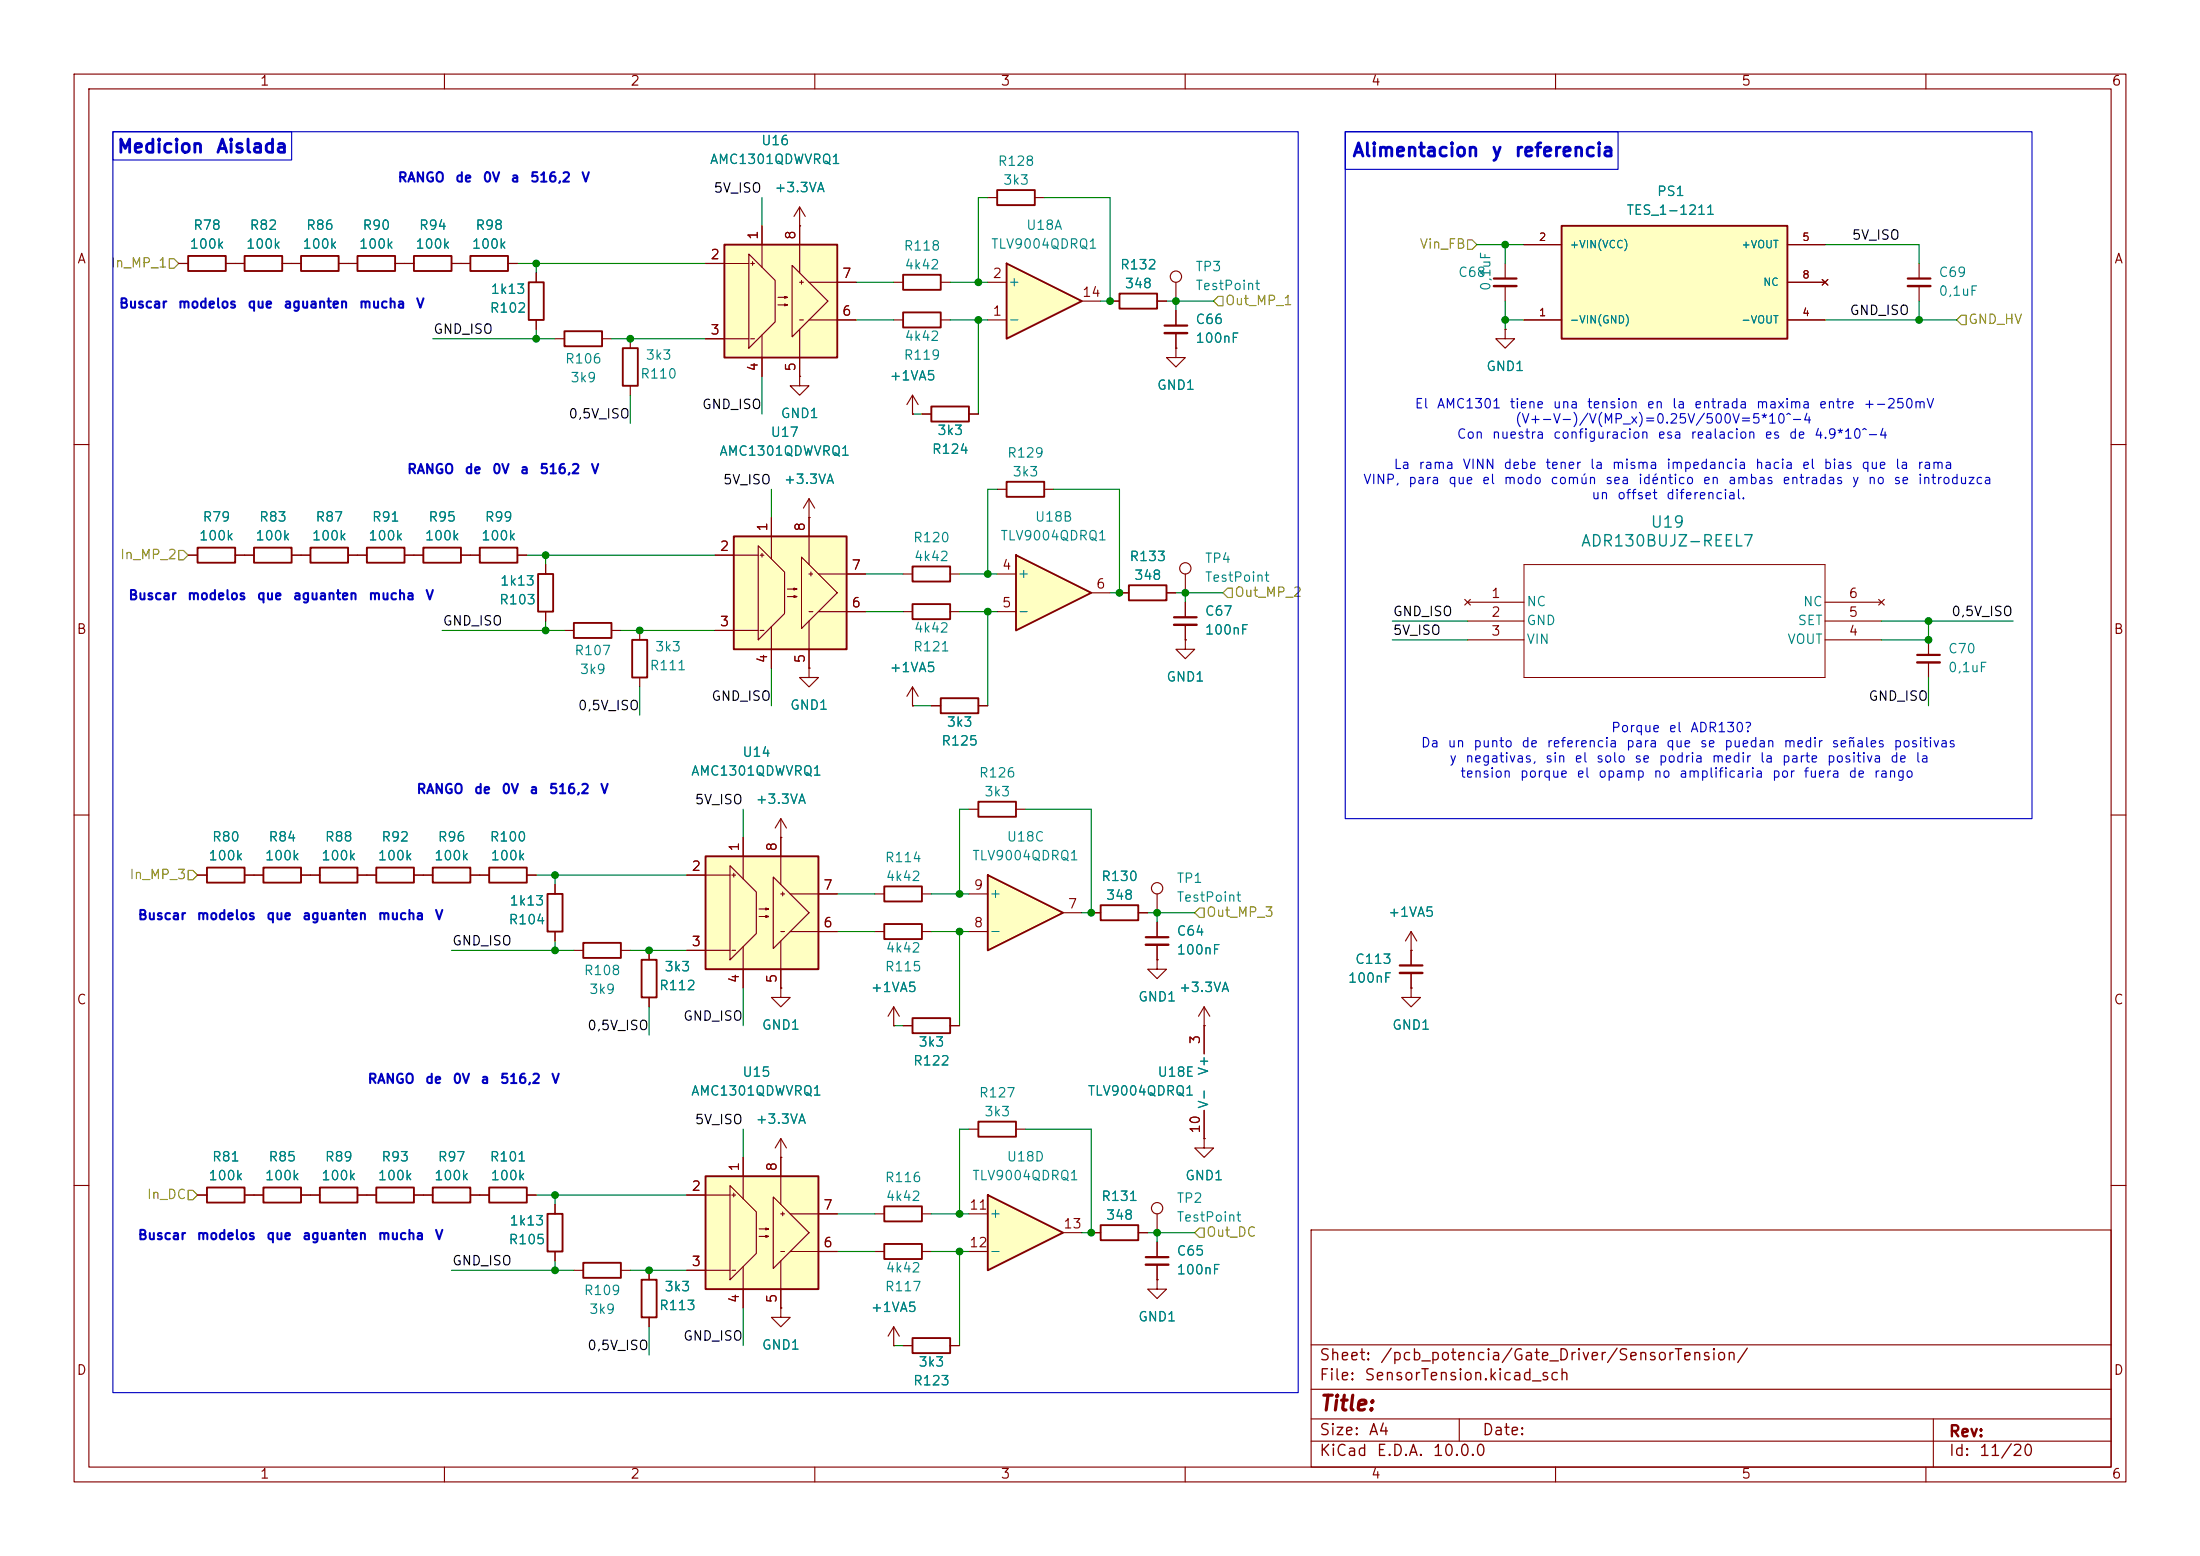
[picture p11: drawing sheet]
<svg xmlns="http://www.w3.org/2000/svg" width="297mm" height="210mm" viewBox="0 0 297 210" stroke-linecap="round" stroke-linejoin="round" font-family="sans-serif">
<g fill="none" stroke="#840000" stroke-width=".15">
<path d="M10 10h277v190h-277zM12 12h273v186h-273zM60 10v2M110 10v2M160 10v2M210 10v2M260 10v2M10 60h2M109.2 69.9h.1M109.2 67.3l-.7 1.3M109.2 67.3l.8 1.3M109.2 67.3v2.6"/>
<path d="M285 60h2M109.2 90.2v1.2h1.3l-1.3 1.3-1.3-1.3h1.3M109.2 90.2h.1M10 110h2M34.3 118.1h1.3M40.6 118.1h1.3M285 110h2M77.5 128.3h1.2M83.8 128.3h1.3M87.6 128.3v1.2M87.6 134.6v1.3M10 160h2"/>
<path d="M105.4 176.5v1.3h1.3l-1.3 1.3-1.3-1.3h1.3M105.4 176.5h.1M156.2 172.7v1.3h1.3l-1.3 1.3-1.3-1.3h1.3M156.2 172.7h.1M156.2 167.6v2.1M156.2 170.7v2M177 166h108v32h-108zM285 160h2M60 198v2M110 198v2M160 198v2M177 194.5h108"/>
<path d="M177 191.5h108M177 187.5h108M177 181.5h108M197 191.5v3M210 198v2M260 198v2M261 191.5v6.5"/>
</g>
<path d="M35.6 117.1h5v2h-5zM78.7 127.3h5.1v2h-5.1zM86.6 129.5h2v5.1h-2z" fill="none" stroke="#840000" stroke-width=".25"/>
<path d="M154.7 169.7h3" fill="none" stroke="#840000" stroke-width=".3"/>
<path d="M154.7 170.7h3" fill="none" stroke="#840000" stroke-width=".33"/>
<path d="M133.3 161.3l10.2 5.1-10.2 5.1z" fill="#ffffc2"/>
<g fill="none" stroke="#840000" stroke-width=".25">
<path d="M48.3 34.5h5v2.1h-5zM85.3 86.4h2.1v5h-2.1zM27.9 117.1h5.1v2h-5.1zM43.2 117.1h5.1v2h-5.1zM50.8 117.1h5.1v2h-5.1zM132.1 108.2h5.1v2h-5.1zM119.4 124.7h5.1v2h-5.1zM123.2 137.4h5.1v2h-5.1zM132.1 151.4h5.1v2h-5.1zM27.9 160.3h5.1v2h-5.1zM35.6 160.3h5v2h-5zM43.2 160.3h5.1v2h-5.1z"/>
<path d="M50.8 160.3h5.1v2h-5.1zM58.4 160.3h5.1v2h-5.1zM66 160.3h5.1v2h-5.1zM73.9 163.8h2v5.1h-2zM119.4 162.8h5.1v2h-5.1zM133.3 161.3l10.2 5.1-10.2 5.1z"/>
</g>
<g fill="none" stroke="#840000" stroke-width=".15">
<path d="M47 35.6h1.3M53.3 35.6h1.3M86.4 85.1v1.3M86.4 91.4v1.3M26.7 118.1h1.2M33 118.1h1.3M41.9 118.1h1.3M48.3 118.1h2.5M55.9 118.1h1.2M130.8 109.2h1.3M137.2 109.2h1.2M118.1 125.7h1.3"/>
<path d="M120.6 138.4h.1M120.6 135.9v2.5M120.6 135.9l.8 1.3M120.6 135.9l-.7 1.3M121.9 138.4h1.3M124.5 125.7h1.2M128.3 138.4h1.2M156.2 129.5v1.3h1.3l-1.3 1.3-1.3-1.3h1.3M156.2 129.5h.1M156.2 124.5v2M156.2 127.5v2M162.6 138.4h.1"/>
<path d="M162.6 135.9l-.8 1.3M162.6 135.9l.7 1.3M162.6 135.9v2.5M190.5 128.3h.1M190.5 133.4v1.2h-1.3l1.3 1.3 1.3-1.3h-1.3M190.5 133.4h.1M190.5 125.7l.8 1.3M190.5 125.7l-.8 1.3M190.5 125.7v4.6M190.5 131.3v2.1M130.8 152.4h1.3M137.2 152.4h1.2"/>
<path d="M26.7 161.3h1.2M33 161.3h2.6M40.6 161.3h2.6M48.3 161.3h2.5M55.9 161.3h2.5M63.5 161.3h2.5M71.1 161.3h1.3M74.9 162.6v1.2M74.9 168.9v1.3M118.1 163.8h1.3M120.6 179.1l.8 1.2M120.6 179.1l-.7 1.2"/>
<path d="M120.6 179.1v2.5M124.5 163.8h1.2M130.8 163.8h2.5M130.8 168.9h2.5M143.5 166.4h2.5M120.6 181.6h.1"/>
</g>
<path d="M154.7 126.5h3M189 130.3h3" fill="none" stroke="#840000" stroke-width=".3"/>
<path d="M154.7 127.5h3M189 131.3h3" fill="none" stroke="#840000" stroke-width=".33"/>
<path d="M133.3 118.1l10.2 5.1-10.2 5.1z" fill="#ffffc2"/>
<g fill="none" stroke="#840000" stroke-width=".25">
<path d="M55.9 34.5h5.1v2.1h-5.1zM63.5 34.5h5.1v2.1h-5.1zM71.4 38.1h2v5.1h-2zM121.9 37.1h5.1v2h-5.1zM76.2 44.7h5.1v2h-5.1zM84.1 47h2v5.1h-2zM121.9 42.2h5.1v2h-5.1zM125.7 54.9h5.1v2h-5.1zM26.7 73.9h5v2h-5zM34.3 73.9h5.1v2h-5.1zM41.9 73.9h5.1v2h-5.1zM49.5 73.9h5.1v2h-5.1z"/>
<path d="M57.1 73.9h5.1v2h-5.1zM64.8 73.9h5v2h-5zM72.6 77.5h2.1v5.1h-2.1zM123.2 76.5h5.1v2h-5.1zM77.5 84.1h5v2h-5zM123.2 81.5h5.1v2.1h-5.1zM127 94.2h5.1v2.1h-5.1zM58.4 117.1h5.1v2h-5.1zM66 117.1h5.1v2h-5.1zM119.4 119.6h5.1v2.1h-5.1zM133.3 118.1l10.2 5.1-10.2 5.1zM73.9 120.7h2v5h-2z"/>
<path d="M78.7 170.4h5.1v2.1h-5.1zM86.6 172.7h2v5.1h-2zM148.6 165.4h5.1v2h-5.1z"/>
</g>
<g fill="none" stroke="#840000" stroke-width=".15">
<path d="M54.6 35.6h1.3M61 35.6h2.5M68.6 35.6h1.2M72.4 36.8v1.3M120.6 38.1h1.3M127 38.1h1.3M72.4 43.2v1.3M74.9 45.7h1.3M81.3 45.7h1.2M85.1 45.7v1.3M85.1 52.1v1.2M120.6 43.2h1.3"/>
<path d="M124.5 55.9h1.2M127 43.2h1.3M130.8 55.9h1.3M25.4 74.9h1.3M31.7 74.9h2.6M39.4 74.9h2.5M47 74.9h2.5M54.6 74.9h2.5M62.2 74.9h2.6M69.8 74.9h1.3M73.7 76.2v1.3M121.9 77.5h1.3"/>
<path d="M128.3 77.5h1.2M73.7 82.6v1.2M76.2 85.1h1.3M82.5 85.1h1.3M121.9 82.6h1.3M123.2 95.3h.1M123.2 92.7l.8 1.3M123.2 92.7l-.8 1.3M123.2 92.7v2.6M125.7 95.3h1.3M128.3 82.6h1.2M132.1 95.3h1.2"/>
<path d="M57.1 118.1h1.3M63.5 118.1h2.5M71.1 118.1h1.3M74.9 119.4v1.3M74.9 125.7v1.3M105.4 133.4v1.2h1.3l-1.3 1.3-1.3-1.3h1.3M105.4 133.4h.1M118.1 120.7h1.3M124.5 120.7h1.2M130.8 125.7h2.5M130.8 120.7h2.5M143.5 123.2h2.5"/>
<path d="M105.4 156.2h.1M105.4 153.7l-.8 1.2M105.4 153.7l.8 1.2M105.4 153.7v2.5M162.6 153.7v1.2h1.2l-1.2 1.3-1.3-1.3h1.3M162.6 153.7h.1M77.5 171.5h1.2M83.8 171.5h1.3M87.6 171.5v1.2M87.6 177.8v1.3M147.3 166.4h1.3M153.7 166.4h1.2"/>
<path d="M156.2 163.8v2.6"/>
<circle cx="156.2" cy="163.1" r=".76"/>
</g>
<path d="M95.2 158.8h15.3v15.2h-15.3z" fill="#ffffc2"/>
<path d="M148.6 122.2h5.1v2h-5.1zM95.2 158.8h15.3v15.2h-15.3zM119.4 167.9h5.1v2h-5.1z" fill="none" stroke="#840000" stroke-width=".25"/>
<g fill="none" stroke="#840000" stroke-width=".15">
<path d="M107.9 30.5h.1M107.9 27.9l-.7 1.3M107.9 27.9l.8 1.3M107.9 27.9v2.6M147.3 123.2h1.3M153.7 123.2h1.2M162.6 138.4v3.8M100.3 156.2v5.6M105.4 156.2v6.4M162.6 149.9v3.8M92.7 161.3h5.9M92.7 171.5h5.9"/>
<path d="M98.6 160l3.5 3.6v5.6l-3.5 3.5zM98.8 161.3h.5M98.8 171.5h.5M99.1 161v.5M100.3 170.9v5.6M102.5 165.9h1.3l-.4 .1v-.3l.4 .2M102.5 166.9h1.3l-.4 .1v-.2l.4 .1M104.4 161.5l4.8 4.9-4.8 4.8zM105.4 170.2v6.3M105.4 163.8h.5M105.4 168.9h.5M105.7 163.6v.5"/>
<path d="M106.7 163.8h6.3M106.7 168.9h6.3M118.1 168.9h1.3M124.5 168.9h1.2"/>
</g>
<path d="M97.8 33h15.2v15.3h-15.2z" fill="#ffffc2"/>
<path d="M97.8 33h15.2v15.3h-15.2z" fill="none" stroke="#840000" stroke-width=".25"/>
<g fill="none" stroke="#840000" stroke-width=".15">
<path d="M95.2 35.6h5.9M101.1 34.3l3.5 3.5v5.6l-3.5 3.6zM101.3 35.6h.6M101.6 35.3v.5M102.9 30.5v5.6M106.9 35.8l4.9 4.8-4.9 4.9zM107.9 30.5v6.3M107.9 38.1h.6M108.2 37.8v.6M109.2 38.1h6.4M95.2 45.7h5.9M101.3 45.7h.6"/>
<path d="M102.9 45.2v5.6M105 40.1h1.3l-.4 .2v-.3l.4 .1M105 41.1h1.3l-.4 .2v-.3l.4 .1M107.9 44.5v6.3M107.9 43.2h.6M109.2 43.2h6.4"/>
</g>
<path d="M99.1 72.4h15.2v15.2h-15.2z" fill="#ffffc2"/>
<path d="M25.4 34.5h5.1v2.1h-5.1zM33 34.5h5.1v2.1h-5.1zM40.6 34.5h5.1v2.1h-5.1zM99.1 72.4h15.2v15.2h-15.2zM123.2 180.6h5.1v2h-5.1z" fill="none" stroke="#840000" stroke-width=".25"/>
<g fill="none" stroke="#840000" stroke-width=".15">
<path d="M24.1 35.6h1.3M30.5 35.6h2.5M38.1 35.6h2.5M45.7 35.6h1.3M107.9 50.8v1.3h1.3l-1.3 1.2-1.2-1.2h1.2M107.9 50.8h.1M96.5 74.9h5.9M102.4 73.7l3.5 3.5v5.6l-3.5 3.6zM102.6 74.9h.5M102.9 74.7v.5M104.1 69.9v5.5M106.3 79.5h1.3l-.4 .1v-.2l.4 .1"/>
<path d="M108.2 75.2l4.8 4.8-4.8 4.8zM109.2 69.9v6.3M109.2 77.5h.5M109.5 77.2v.5M110.5 77.5h6.3M96.5 85.1h5.9M102.6 85.1h.5M104.1 84.6v5.6M106.3 80.5h1.3l-.4 .1v-.2l.4 .1M109.2 83.8v6.4M109.2 82.6h.5M110.5 82.6h6.3"/>
<path d="M121.9 181.6h1.3M128.3 181.6h1.2"/>
</g>
<path d="M95.2 115.6h15.3v15.2h-15.3z" fill="#ffffc2"/>
<path d="M95.2 115.6h15.3v15.2h-15.3z" fill="none" stroke="#840000" stroke-width=".25"/>
<g fill="none" stroke="#840000" stroke-width=".15">
<path d="M92.7 118.1h5.9M98.6 116.8l3.5 3.6v5.6l-3.5 3.5zM98.8 118.1h.5M99.1 117.9v.5M100.3 113v5.6M104.4 118.4l4.8 4.8-4.8 4.8zM105.4 113h.1M105.4 110.5v8.9M105.4 110.5l-.8 1.3M105.4 110.5l.8 1.3M92.7 128.3h5.9M98.8 128.3h.5"/>
<path d="M100.3 127.8v5.6M102.5 122.7h1.3l-.4 .1v-.2l.4 .1M102.5 123.7h1.3l-.4 .1v-.2l.4 .1M105.4 127v6.4M105.4 120.7h.5M105.4 125.7h.5M105.7 120.4v.5M106.7 120.7h6.3M106.7 125.7h6.3M156.2 120.7v2.5"/>
<circle cx="156.2" cy="119.9" r=".76"/>
</g>
<path d="M210.8 30.5h30.5v15.2h-30.5z" fill="#ffffc2"/>
<path d="M210.8 30.5h30.5v15.2h-30.5z" fill="none" stroke="#840000" stroke-width=".25"/>
<g fill="none" stroke="#840000" stroke-width=".15">
<path d="M203.2 35.6v2M203.2 38.6v2M205.7 33h5.1M241.3 33h5.1M241.3 38.1h5.1M246 37.7l.8 .8M246.8 37.7l-.8 .8M259.1 35.6v2M259.1 38.6v2M203.2 44.5v1.2h1.3l-1.3 1.3-1.3-1.3h1.3M203.2 44.5h.1M205.7 43.2h5.1"/>
<path d="M241.3 43.2h5.1M197.7 80.9l.8 .8M198.1 81.3h7.6M198.1 83.8h7.6M198.1 86.4h7.6M198.5 80.9l-.8 .8M246.4 81.3h7.6M246.4 83.8h7.6M246.4 86.4h7.6M253.6 80.9l.8 .8M254.4 80.9l-.8 .8M260.3 86.4v2"/>
<path d="M260.3 89.4v2"/>
</g>
<path d="M201.7 37.6h3M257.6 37.6h3M258.8 88.4h3.1" fill="none" stroke="#840000" stroke-width=".3"/>
<path d="M201.7 38.6h3M257.6 38.6h3M258.8 89.4h3.1" fill="none" stroke="#840000" stroke-width=".33"/>
<path d="M205.7 76.2h40.7v15.2h-40.7z" fill="none" stroke="#840000" stroke-width=".14"/>
<path d="M135.9 35.6l10.1 5-10.1 5.1z" fill="#ffffc2"/>
<path d="M134.6 25.7h5.1v2h-5.1zM135.9 35.6l10.1 5-10.1 5.1z" fill="none" stroke="#840000" stroke-width=".25"/>
<g fill="none" stroke="#840000" stroke-width=".15">
<path d="M133.3 38.1h2.6M133.3 26.7h1.3M139.7 26.7h1.3M133.3 43.2h2.6M146 40.6h2.6M160 77.5v2.5M160 86.4v1.2h1.3l-1.3 1.3-1.3-1.3h1.3M160 86.4h.1M160 81.3v2M160 84.3v2.1"/>
<circle cx="160" cy="76.7" r=".76"/>
</g>
<path d="M158.5 83.3h3" fill="none" stroke="#840000" stroke-width=".3"/>
<path d="M158.5 84.3h3" fill="none" stroke="#840000" stroke-width=".33"/>
<path d="M137.2 74.9l10.1 5.1-10.1 5.1z" fill="#ffffc2"/>
<path d="M151.1 39.6h5.1v2.1h-5.1zM135.9 65h5.1v2.1h-5.1zM137.2 74.9l10.1 5.1-10.1 5.1zM152.4 79h5.1v2h-5.1z" fill="none" stroke="#840000" stroke-width=".25"/>
<g fill="none" stroke="#840000" stroke-width=".15">
<path d="M24.1 35.6h1.3M30.5 35.6h2.5M38.1 35.6h2.5M45.7 35.6h2.6M53.3 35.6h2.6M61 35.6h2.5M68.6 35.6h1.2M72.4 36.8v1.3M95.2 35.6h2.6M102.9 30.5v2.5M107.9 30.5h.1M107.9 30.5v2.5"/>
<path d="M113 38.1h2.6M158.7 38.1v2.5M205.7 33h5.1M241.3 38.1h5.1M241.3 33h5.1M246 37.7l.8 .8M246.8 37.7l-.8 .8M72.4 43.2v1.3M95.2 45.7h2.6M102.9 48.3v2.5M107.9 50.8h.1M107.9 48.3v2.5"/>
<path d="M113 43.2h2.6M123.2 55.9h.1M123.2 53.3l.8 1.3M123.2 53.3l-.8 1.3M123.2 53.3v2.6M124.5 55.9h1.2M130.8 55.9h1.3M149.9 40.6h1.2M156.2 40.6h1.3M158.7 47v1.3h1.3l-1.3 1.2-1.2-1.2h1.2M158.7 47h.1M158.7 41.9v2"/>
<path d="M158.7 45v2M203.2 44.5h.1M205.7 43.2h5.1M241.3 43.2h5.1M25.4 74.9h1.3M31.7 74.9h2.6M39.4 74.9h2.5M47 74.9h2.5M54.6 74.9h2.5M62.2 74.9h2.6M69.8 74.9h1.3M73.7 76.2v1.3"/>
<path d="M96.5 74.9h2.6M104.1 69.9v2.5M109.2 69.9h.1M109.2 69.9v2.5M114.3 77.5h2.5M134.6 77.5h2.6M134.6 66h1.3M141 66h1.2M73.7 82.6v1.2M96.5 85.1h2.6M104.1 87.6v2.6M109.2 90.2h.1"/>
<path d="M109.2 87.6v2.6M114.3 82.6h2.5M123.2 95.3h.1M125.7 95.3h1.3M132.1 95.3h1.2M134.6 82.6h2.6M147.3 80h2.6M151.1 80h1.3M157.5 80h1.2M160 86.4h.1M160 81.3v2M160 84.3v2.1"/>
<path d="M26.7 118.1h1.2M33 118.1h2.6M40.6 118.1h2.6M48.3 118.1h2.5M55.9 118.1h2.5M63.5 118.1h2.5M71.1 118.1h1.3M74.9 119.4v1.3M92.7 118.1h2.5M100.3 113v2.6M105.4 113h.1M105.4 113v2.6"/>
<path d="M74.9 125.7v1.3M87.6 128.3v1.2M87.6 134.6v1.3M92.7 128.3h2.5M100.3 130.8v2.6M105.4 133.4h.1M105.4 130.8v2.6M110.5 125.7h2.5M110.5 120.7h2.5M120.6 138.4h.1M121.9 138.4h1.3M128.3 138.4h1.2"/>
<path d="M147.3 123.2h1.3M153.7 123.2h1.2M156.2 129.5h.1M156.2 124.5v2M156.2 127.5v2M162.6 138.4h.1M162.6 138.4v3.8M190.5 128.3h.1M190.5 133.4h.1M190.5 128.3v2M190.5 131.3v2.1M100.3 156.2v2.6"/>
<path d="M105.4 156.2h.1M105.4 156.2v2.6M162.6 153.7h.1M162.6 149.9v3.8M26.7 161.3h1.2M33 161.3h2.6M40.6 161.3h2.6M48.3 161.3h2.5M55.9 161.3h2.5M63.5 161.3h2.5M71.1 161.3h1.3M74.9 162.6v1.2"/>
<path d="M74.9 168.9v1.3M87.6 171.5v1.2M87.6 177.8v1.3M92.7 161.3h2.5M92.7 171.5h2.5M100.3 174v2.5M105.4 176.5h.1M105.4 174v2.5M110.5 168.9h2.5M110.5 163.8h2.5M147.3 166.4h1.3M153.7 166.4h1.2"/>
<path d="M156.2 172.7h.1M156.2 167.6v2.1M156.2 170.7v2M120.6 181.6h.1M121.9 181.6h1.3M128.3 181.6h1.2"/>
<circle cx="158.7" cy="37.3" r=".76"/>
</g>
<path d="M157.2 43.9h3.1" fill="none" stroke="#840000" stroke-width=".3"/>
<path d="M157.2 45h3.1" fill="none" stroke="#840000" stroke-width=".33"/>
<path d="M22.9 34.9h.6l.6 .7-.6 .6h-.6zM198.1 32.4h.7l.6 .6-.6 .7h-.7zM164.5 40h.6v1.3h-.6l-.7-.7zM264.8 42.5h.6v1.3h-.6l-.6-.6zM24.1 74.3h.7l.6 .6-.6 .7h-.7zM165.7 79.4h.7v1.2h-.7l-.6-.6zM25.4 117.5h.6l.7 .6-.7 .6h-.6zM161.9 122.6h.7v1.2h-.7l-.6-.6zM25.4 160.7h.6l.7 .6-.7 .6h-.6zM161.9 165.7h.7v1.3h-.7l-.6-.6z" fill="none" stroke="#848400" stroke-width=".15"/>
<g fill="none" stroke="#008400" stroke-width=".15">
<path d="M69.8 35.6h25.4M72.4 35.6v1.2M102.9 26.7v3.8M115.6 38.1h5M128.3 38.1h5M133.3 26.7h-1.2v11.4M141 26.7h8.9v13.9h-1.3M199.4 33h6.3M203.2 33v2.6M246.4 33h12.7v2.6M58.4 45.7h16.5M72.4 44.5v1.2"/>
<path d="M82.5 45.7h12.7M85.1 53.3v3.9M102.9 50.8v5.1M115.6 43.2h5M123.2 55.9h1.3M128.3 43.2h5M132.1 43.2v12.7M157.5 40.6h6.3M158.7 40.6v1.3M203.2 40.6v3.9M203.2 43.2h2.5M246.4 43.2h17.8"/>
<path d="M259.1 40.6v2.6M71.1 74.9h25.4M73.7 74.9v1.3M104.1 66v3.9M116.8 77.5h5.1M129.5 77.5h5.1M134.6 66h-1.3v11.5M142.2 66h8.9v14h-1.2M59.7 85.1h16.5M73.7 83.8v1.3M83.8 85.1h12.7M86.4 92.7v3.8"/>
<path d="M104.1 90.2v5.1M116.8 82.6h5.1M123.2 95.3h2.5M129.5 82.6h5.1M133.3 82.6v12.7M158.7 80h6.4M160 80v1.3M188 86.4h10.1M188 83.8h10.1M254 83.8h17.8M260.3 83.8v2.6h-6.3M260.3 91.4v3.9"/>
<path d="M72.4 118.1h20.3M74.9 118.1v1.3M100.3 109.2v3.8M130.8 109.2h-1.3v11.5M138.4 109.2h8.9v14h-1.3M61 128.3h16.5M74.9 127v1.3M85.1 128.3h7.6M87.6 135.9v3.8M100.3 133.4v5M113 125.7h5.1M113 120.7h5.1"/>
<path d="M120.6 138.4h1.3M125.7 125.7h5.1M125.7 120.7h5.1M129.5 125.7v12.7M154.9 123.2h6.4M156.2 123.2v1.3M100.3 152.4v3.8M130.8 152.4h-1.3v11.4M138.4 152.4h8.9v14h-1.3M61 171.5h16.5M72.4 161.3h20.3M74.9 161.3v1.3"/>
<path d="M74.9 170.2v1.3M85.1 171.5h7.6M87.6 179.1v3.8M100.3 176.5v5.1M113 168.9h5.1M113 163.8h5.1M125.7 168.9h5.1M125.7 163.8h5.1M129.5 168.9v12.7M154.9 166.4h6.4M156.2 166.4v1.2M120.6 181.6h1.3"/>
</g>
<path d="M15.2 17.8h24.2v3.8h-24.2zM15.2 17.8h160.1v170.2h-160.1zM181.6 17.8h36.8v5.1h-36.8zM181.6 17.8h92.7v92.7h-92.7z" fill="none" stroke="#0000c2" stroke-width=".15"/>
<g fill="#008400" stroke="#008400" stroke-width=".14">
<circle cx="87.6" cy="128.3" r=".46"/>
<circle cx="74.9" cy="161.3" r=".46"/>
<circle cx="74.9" cy="128.3" r=".46"/>
<circle cx="74.9" cy="118.1" r=".46"/>
<circle cx="72.4" cy="35.6" r=".46"/>
<circle cx="72.4" cy="45.7" r=".46"/>
<circle cx="73.7" cy="74.9" r=".46"/>
<circle cx="74.9" cy="171.5" r=".46"/>
<circle cx="87.6" cy="171.5" r=".46"/>
<circle cx="85.1" cy="45.7" r=".46"/>
<circle cx="73.7" cy="85.1" r=".46"/>
<circle cx="86.4" cy="85.1" r=".46"/>
<circle cx="147.3" cy="166.4" r=".46"/>
<circle cx="129.5" cy="168.9" r=".46"/>
<circle cx="156.2" cy="166.4" r=".46"/>
<circle cx="156.2" cy="123.2" r=".46"/>
<circle cx="147.3" cy="123.2" r=".46"/>
<circle cx="203.2" cy="33" r=".46"/>
<circle cx="149.9" cy="40.6" r=".46"/>
<circle cx="151.1" cy="80" r=".46"/>
<circle cx="158.7" cy="40.6" r=".46"/>
<circle cx="160" cy="80" r=".46"/>
<circle cx="259.1" cy="43.2" r=".46"/>
<circle cx="260.3" cy="83.8" r=".46"/>
<circle cx="260.3" cy="86.4" r=".46"/>
<circle cx="203.2" cy="43.2" r=".46"/>
<circle cx="129.5" cy="163.8" r=".46"/>
<circle cx="129.5" cy="125.7" r=".46"/>
<circle cx="129.5" cy="120.7" r=".46"/>
<circle cx="132.1" cy="38.1" r=".46"/>
<circle cx="132.1" cy="43.2" r=".46"/>
<circle cx="133.3" cy="82.6" r=".46"/>
<circle cx="133.3" cy="77.5" r=".46"/>
</g>
<text font-size="2" fill="#840000" x="178" y="190.9">Title:</text>
<g font-size="1.8" fill="#0000c2">
<text x="15.7" y="21.1">Medicion</text>
<text x="29.1" y="21.1">Aislada</text>
<text x="182.5" y="21.6">Alimentacion</text>
<text x="201.2" y="21.6">y</text>
<text x="204.4" y="21.6">referencia</text>
</g>
<g font-size="1.5" fill="#008484">
<text x="222.7" y="71.6">U19</text>
<text x="213.3" y="74.1">ADR130BUJZ-REEL7</text>
</g>
<g font-size="1.5" fill="#840000">
<text x="178" y="184">Sheet:</text>
<text x="186.2" y="184">/pcb_potencia/Gate_Driver/SensorTension/</text>
<text x="178" y="186.7">File:</text>
<text x="184.1" y="186.7">SensorTension.kicad_sch</text>
<text x="178" y="196.9">KiCad</text>
<text x="178" y="194.1">Size:</text>
<text x="184.7" y="194.1">A4</text>
<text x="185.7" y="196.9">E.D.A.</text>
<text x="193.3" y="196.9">10.0.0</text>
<text x="200" y="194.1">Date:</text>
<text x="263" y="194.3">Rev:</text>
<text x="263" y="196.9">Id:</text>
<text x="267.1" y="196.9">11/20</text>
</g>
<g font-size="1.3" fill="#840000">
<text x="35" y="11.9">1</text>
<text x="85" y="11.9">2</text>
<text x="135" y="11.9">3</text>
<text x="185" y="11.9">4</text>
<text x="235" y="11.9">5</text>
<text x="285" y="11.9">6</text>
<text x="10.3" y="35.9">A</text>
<text x="95.8" y="35.3">2</text>
<text x="102.6" y="32.5" transform="rotate(-90 102.6 32.5)">1</text>
<text x="107.7" y="32.5" transform="rotate(-90 107.7 32.5)">8</text>
<text x="285.3" y="35.9">A</text>
<text x="113.6" y="37.8">7</text>
<text x="133.9" y="37.8">2</text>
<text x="146" y="40.4">14</text>
<text x="95.8" y="45.5">3</text>
<text x="113.6" y="42.9">6</text>
<text x="133.9" y="42.9">1</text>
<text x="102.6" y="50.2" transform="rotate(-90 102.6 50.2)">4</text>
<text x="107.7" y="50.2" transform="rotate(-90 107.7 50.2)">5</text>
<text x="103.9" y="71.8" transform="rotate(-90 103.9 71.8)">1</text>
<text x="109" y="71.8" transform="rotate(-90 109 71.8)">8</text>
<text x="97.1" y="74.7">2</text>
<text x="114.9" y="77.2">7</text>
<text x="135.2" y="77.2">4</text>
<text x="114.9" y="82.3">6</text>
<text x="135.2" y="82.3">5</text>
<text x="147.9" y="79.8">6</text>
<text x="201.2" y="81">1</text>
<text x="201.2" y="83.6">2</text>
<text x="249.5" y="83.6">5</text>
<text x="249.5" y="81">6</text>
<text x="10.3" y="85.9">B</text>
<text x="97.1" y="84.8">3</text>
<text x="103.9" y="89.6" transform="rotate(-90 103.9 89.6)">4</text>
<text x="109" y="89.6" transform="rotate(-90 109 89.6)">5</text>
<text x="201.2" y="86.1">3</text>
<text x="249.5" y="86.1">4</text>
<text x="285.3" y="85.9">B</text>
<text x="93.3" y="117.9">2</text>
<text x="100.1" y="115" transform="rotate(-90 100.1 115)">1</text>
<text x="105.2" y="115" transform="rotate(-90 105.2 115)">8</text>
<text x="111.1" y="125.5">6</text>
<text x="111.1" y="120.4">7</text>
<text x="131.4" y="125.5">8</text>
<text x="131.4" y="120.4">9</text>
<text x="144.1" y="122.9">7</text>
<text x="93.3" y="128">3</text>
<text x="10.3" y="135.9">C</text>
<text x="100.1" y="132.8" transform="rotate(-90 100.1 132.8)">4</text>
<text x="105.2" y="132.8" transform="rotate(-90 105.2 132.8)">5</text>
<text x="285.3" y="135.9">C</text>
<text x="162.3" y="141" transform="rotate(-90 162.3 141)">3</text>
<text x="162.3" y="153.1" transform="rotate(-90 162.3 153.1)">10</text>
<text x="93.3" y="161">2</text>
<text x="100.1" y="158.2" transform="rotate(-90 100.1 158.2)">1</text>
<text x="105.2" y="158.2" transform="rotate(-90 105.2 158.2)">8</text>
<text x="111.1" y="163.6">7</text>
<text x="130.8" y="163.6">11</text>
<text x="143.5" y="166.1">13</text>
<text x="93.3" y="171.2">3</text>
<text x="111.1" y="168.7">6</text>
<text x="130.8" y="168.7">12</text>
<text x="100.1" y="176" transform="rotate(-90 100.1 176)">4</text>
<text x="105.2" y="176" transform="rotate(-90 105.2 176)">5</text>
<text x="10.3" y="185.9">D</text>
<text x="285.3" y="185.9">D</text>
<text x="35" y="199.9">1</text>
<text x="85" y="199.9">2</text>
<text x="135" y="199.9">3</text>
<text x="185" y="199.9">4</text>
<text x="235" y="199.9">5</text>
<text x="285" y="199.9">6</text>
</g>
<g font-size="1.3" fill="#008484">
<text x="95.7" y="22.5">AMC1301QDWVRQ1</text>
<text x="102.7" y="19.9">U16</text>
<text x="134.6" y="22.7">R128</text>
<text x="104.5" y="26.3">+3.3VA</text>
<text x="135.3" y="25.2">3k3</text>
<text x="219.5" y="29.3">TES_1-1211</text>
<text x="223.6" y="26.8">PS1</text>
<text x="25.5" y="33.9">100k</text>
<text x="26" y="31.3">R78</text>
<text x="33.1" y="33.9">100k</text>
<text x="33.6" y="31.3">R82</text>
<text x="40.8" y="33.9">100k</text>
<text x="41.2" y="31.3">R86</text>
<text x="48.4" y="33.9">100k</text>
<text x="48.9" y="31.3">R90</text>
<text x="56" y="33.9">100k</text>
<text x="56.5" y="31.3">R94</text>
<text x="63.6" y="33.9">100k</text>
<text x="64.1" y="31.3">R98</text>
<text x="121.9" y="34.1">R118</text>
<text x="133.7" y="33.9">TLV9004QDRQ1</text>
<text x="138.4" y="31.3">U18A</text>
<text x="66.2" y="40">1k13</text>
<text x="122" y="36.7">4k42</text>
<text x="136" y="39">+</text>
<text x="151.1" y="36.7">R132</text>
<text x="151.8" y="39.2">348</text>
<text x="161.3" y="36.9">TP3</text>
<text x="161.3" y="39.5">TestPoint</text>
<text x="196.8" y="37.7">C68</text>
<text x="201.5" y="39.4" transform="rotate(-90 201.5 39.4)">0,1uF</text>
<text x="261.6" y="37.7">C69</text>
<text x="261.6" y="40.2">0,1uF</text>
<text x="66" y="42.5">R102</text>
<text x="122" y="46.3">4k42</text>
<text x="136" y="44">-</text>
<text x="161.3" y="46.6">100nF</text>
<text x="161.3" y="44">C66</text>
<text x="76.2" y="49.4">R106</text>
<text x="76.9" y="51.9">3k9</text>
<text x="86.3" y="51.4">R110</text>
<text x="87.1" y="48.9">3k3</text>
<text x="120" y="51.7">+1VA5</text>
<text x="121.9" y="48.9">R119</text>
<text x="156.1" y="52.9">GND1</text>
<text x="200.6" y="50.4">GND1</text>
<text x="103.9" y="59.3">U17</text>
<text x="105.3" y="56.7">GND1</text>
<text x="126.4" y="59">3k3</text>
<text x="97" y="61.8">AMC1301QDWVRQ1</text>
<text x="105.7" y="65.6">+3.3VA</text>
<text x="125.7" y="61.6">R124</text>
<text x="135.9" y="62.1">R129</text>
<text x="136.6" y="64.6">3k3</text>
<text x="27.3" y="70.7">R79</text>
<text x="34.9" y="70.7">R83</text>
<text x="42.5" y="70.7">R87</text>
<text x="50.1" y="70.7">R91</text>
<text x="57.7" y="70.7">R95</text>
<text x="65.4" y="70.7">R99</text>
<text x="139.6" y="70.7">U18B</text>
<text x="26.8" y="73.3">100k</text>
<text x="34.4" y="73.3">100k</text>
<text x="42" y="73.3">100k</text>
<text x="49.6" y="73.3">100k</text>
<text x="57.3" y="73.3">100k</text>
<text x="64.9" y="73.3">100k</text>
<text x="123.2" y="73.5">R120</text>
<text x="123.3" y="76">4k42</text>
<text x="135" y="73.3">TLV9004QDRQ1</text>
<text x="152.4" y="76">R133</text>
<text x="162.6" y="76.3">TP4</text>
<text x="67.3" y="81.9">R103</text>
<text x="67.4" y="79.3">1k13</text>
<text x="137.3" y="78.3">+</text>
<text x="137.3" y="83.4">-</text>
<text x="153" y="78.6">348</text>
<text x="162.6" y="78.8">TestPoint</text>
<text x="162.6" y="83.4">C67</text>
<text x="206" y="82.1">NC</text>
<text x="243.3" y="82.1">NC</text>
<text x="77.5" y="88.7">R107</text>
<text x="88.3" y="88.2">3k3</text>
<text x="123.2" y="88.2">R121</text>
<text x="123.3" y="85.7">4k42</text>
<text x="162.6" y="86">100nF</text>
<text x="206" y="84.7">GND</text>
<text x="206" y="87.2">VIN</text>
<text x="241.2" y="87.2">VOUT</text>
<text x="242.6" y="84.7">SET</text>
<text x="262.9" y="88.5">C70</text>
<text x="78.2" y="91.3">3k9</text>
<text x="87.6" y="90.8">R111</text>
<text x="120" y="91">+1VA5</text>
<text x="157.4" y="92.3">GND1</text>
<text x="262.9" y="91">0,1uF</text>
<text x="106.6" y="96.1">GND1</text>
<text x="127" y="100.9">R125</text>
<text x="127.7" y="98.4">3k3</text>
<text x="93.2" y="105">AMC1301QDWVRQ1</text>
<text x="100.1" y="102.5">U14</text>
<text x="132.1" y="105.3">R126</text>
<text x="132.8" y="107.8">3k3</text>
<text x="28.5" y="113.9">R80</text>
<text x="36.2" y="113.9">R84</text>
<text x="43.8" y="113.9">R88</text>
<text x="51.4" y="113.9">R92</text>
<text x="59" y="113.9">R96</text>
<text x="66" y="113.9">R100</text>
<text x="101.9" y="108.8">+3.3VA</text>
<text x="135.8" y="113.9">U18C</text>
<text x="28.1" y="116.4">100k</text>
<text x="35.7" y="116.4">100k</text>
<text x="43.3" y="116.4">100k</text>
<text x="50.9" y="116.4">100k</text>
<text x="58.5" y="116.4">100k</text>
<text x="66.2" y="116.4">100k</text>
<text x="119.4" y="116.7">R114</text>
<text x="119.5" y="119.2">4k42</text>
<text x="131.2" y="116.4">TLV9004QDRQ1</text>
<text x="148.6" y="119.2">R130</text>
<text x="158.8" y="119.5">TP1</text>
<text x="68.6" y="125.1">R104</text>
<text x="68.7" y="122.5">1k13</text>
<text x="133.5" y="121.5">+</text>
<text x="149.2" y="121.8">348</text>
<text x="158.8" y="122">TestPoint</text>
<text x="187.3" y="124.1">+1VA5</text>
<text x="78.7" y="131.9">R108</text>
<text x="89.6" y="131.4">3k3</text>
<text x="119.4" y="131.4">R115</text>
<text x="119.5" y="128.9">4k42</text>
<text x="133.5" y="126.6">-</text>
<text x="158.8" y="129.1">100nF</text>
<text x="158.8" y="126.6">C64</text>
<text x="182.8" y="130.4">C113</text>
<text x="79.5" y="134.5">3k9</text>
<text x="88.9" y="134">R112</text>
<text x="117.5" y="134.2">+1VA5</text>
<text x="153.6" y="135.5">GND1</text>
<text x="159.1" y="134.2">+3.3VA</text>
<text x="181.9" y="132.9">100nF</text>
<text x="102.8" y="139.3">GND1</text>
<text x="123.9" y="141.6">3k3</text>
<text x="187.9" y="139.3">GND1</text>
<text x="93.2" y="148.2">AMC1301QDWVRQ1</text>
<text x="100.1" y="145.6">U15</text>
<text x="123.2" y="144.1">R122</text>
<text x="132.1" y="148.4">R127</text>
<text x="146.7" y="148.2">TLV9004QDRQ1</text>
<text x="156.2" y="145.6">U18E</text>
<text x="163.4" y="149.7" transform="rotate(-90 163.4 149.7)">V-</text>
<text x="163.4" y="145.2" transform="rotate(-90 163.4 145.2)">V+</text>
<text x="101.9" y="152">+3.3VA</text>
<text x="132.8" y="151">3k3</text>
<text x="28.1" y="159.6">100k</text>
<text x="28.5" y="157.1">R81</text>
<text x="35.7" y="159.6">100k</text>
<text x="36.2" y="157.1">R85</text>
<text x="43.3" y="159.6">100k</text>
<text x="43.8" y="157.1">R89</text>
<text x="50.9" y="159.6">100k</text>
<text x="51.4" y="157.1">R93</text>
<text x="58.5" y="159.6">100k</text>
<text x="59" y="157.1">R97</text>
<text x="66" y="157.1">R101</text>
<text x="66.2" y="159.6">100k</text>
<text x="119.4" y="159.9">R116</text>
<text x="131.2" y="159.6">TLV9004QDRQ1</text>
<text x="135.8" y="157.1">U18D</text>
<text x="159.9" y="159.6">GND1</text>
<text x="68.7" y="165.7">1k13</text>
<text x="119.5" y="162.4">4k42</text>
<text x="133.5" y="164.7">+</text>
<text x="148.6" y="162.4">R131</text>
<text x="149.2" y="164.9">348</text>
<text x="158.8" y="162.7">TP2</text>
<text x="158.8" y="165.2">TestPoint</text>
<text x="68.6" y="168.2">R105</text>
<text x="119.5" y="172.1">4k42</text>
<text x="133.5" y="169.8">-</text>
<text x="158.8" y="172.3">100nF</text>
<text x="158.8" y="169.8">C65</text>
<text x="78.7" y="175.1">R109</text>
<text x="79.5" y="177.6">3k9</text>
<text x="88.9" y="177.1">R113</text>
<text x="89.6" y="174.6">3k3</text>
<text x="117.5" y="177.4">+1VA5</text>
<text x="119.4" y="174.6">R117</text>
<text x="153.6" y="178.7">GND1</text>
<text x="102.8" y="182.5">GND1</text>
<text x="123.9" y="184.8">3k3</text>
<text x="123.2" y="187.3">R123</text>
</g>
<g font-size="1.3" fill="#0000c2">
<text x="53.6" y="24.9">RANGO</text>
<text x="61.4" y="24.9">de</text>
<text x="65.1" y="24.9">0V</text>
<text x="68.9" y="24.9">a</text>
<text x="71.5" y="24.9">516,2</text>
<text x="78.4" y="24.9">V</text>
<text x="16" y="41.9">Buscar</text>
<text x="23.9" y="41.9">modelos</text>
<text x="33.3" y="41.9">que</text>
<text x="38.2" y="41.9">aguanten</text>
<text x="48.4" y="41.9">mucha</text>
<text x="56.1" y="41.9">V</text>
<text x="190.9" y="55.4">El</text>
<text x="193.9" y="55.4">AMC1301</text>
<text x="196.6" y="59.5">Con</text>
<text x="201.3" y="59.5">nuestra</text>
<text x="203.7" y="55.4">tiene</text>
<text x="204.4" y="57.5">(V+-V-)/V(MP_x)=0.25V/500V=5*10^-4</text>
<text x="209.5" y="55.4">una</text>
<text x="209.6" y="59.5">configuracion</text>
<text x="214.1" y="55.4">tension</text>
<text x="222.2" y="55.4">en</text>
<text x="223.7" y="59.5">esa</text>
<text x="225.6" y="55.4">la</text>
<text x="228.1" y="59.5">realacion</text>
<text x="228.6" y="55.4">entrada</text>
<text x="237" y="55.4">maxima</text>
<text x="238.1" y="59.5">es</text>
<text x="241.4" y="59.5">de</text>
<text x="244.8" y="59.5">4.9*10^-4</text>
<text x="245.5" y="55.4">entre</text>
<text x="251.5" y="55.4">+-250mV</text>
<text x="54.9" y="64.3">RANGO</text>
<text x="62.6" y="64.3">de</text>
<text x="66.4" y="64.3">0V</text>
<text x="70.1" y="64.3">a</text>
<text x="72.8" y="64.3">516,2</text>
<text x="79.7" y="64.3">V</text>
<text x="183.9" y="65.7">VINP,</text>
<text x="188.1" y="63.6">La</text>
<text x="190" y="65.7">para</text>
<text x="191.4" y="63.6">rama</text>
<text x="195.4" y="65.7">que</text>
<text x="197.3" y="63.6">VINN</text>
<text x="200" y="65.7">el</text>
<text x="202.9" y="63.6">debe</text>
<text x="202.9" y="65.7">modo</text>
<text x="208.5" y="63.6">tener</text>
<text x="209.2" y="65.7">común</text>
<text x="214.5" y="63.6">la</text>
<text x="216.6" y="65.7">sea</text>
<text x="217.5" y="63.6">misma</text>
<text x="221" y="65.7">idéntico</text>
<text x="224.9" y="63.6">impedancia</text>
<text x="229.8" y="65.7">en</text>
<text x="233.2" y="65.7">ambas</text>
<text x="236.8" y="63.6">hacia</text>
<text x="240.5" y="65.7">entradas</text>
<text x="243.2" y="63.6">el</text>
<text x="246.1" y="63.6">bias</text>
<text x="249.9" y="65.7">y</text>
<text x="251.2" y="63.6">que</text>
<text x="252.1" y="65.7">no</text>
<text x="255.5" y="65.7">se</text>
<text x="255.7" y="63.6">la</text>
<text x="258.7" y="63.6">rama</text>
<text x="258.8" y="65.7">introduzca</text>
<text x="214.8" y="67.7">un</text>
<text x="218.2" y="67.7">offset</text>
<text x="224.8" y="67.7">diferencial.</text>
<text x="17.3" y="81.3">Buscar</text>
<text x="25.2" y="81.3">modelos</text>
<text x="34.6" y="81.3">que</text>
<text x="39.5" y="81.3">aguanten</text>
<text x="49.6" y="81.3">mucha</text>
<text x="57.3" y="81.3">V</text>
<text x="191.7" y="101.2">Da</text>
<text x="195.3" y="101.2">un</text>
<text x="198.8" y="101.2">punto</text>
<text x="205.3" y="101.2">de</text>
<text x="208.7" y="101.2">referencia</text>
<text x="217.4" y="99.1">Porque</text>
<text x="219.4" y="101.2">para</text>
<text x="224.8" y="101.2">que</text>
<text x="225.2" y="99.1">el</text>
<text x="228.1" y="99.1">ADR130?</text>
<text x="229.4" y="101.2">se</text>
<text x="232.7" y="101.2">puedan</text>
<text x="240.7" y="101.2">medir</text>
<text x="247.2" y="101.2">señales</text>
<text x="255.5" y="101.2">positivas</text>
<text x="56.1" y="107.4">RANGO</text>
<text x="63.9" y="107.4">de</text>
<text x="67.6" y="107.4">0V</text>
<text x="71.4" y="107.4">a</text>
<text x="74" y="107.4">516,2</text>
<text x="80.9" y="107.4">V</text>
<text x="195.6" y="103.2">y</text>
<text x="197" y="105.3">tension</text>
<text x="197.7" y="103.2">negativas,</text>
<text x="205.1" y="105.3">porque</text>
<text x="208.5" y="103.2">sin</text>
<text x="212.5" y="103.2">el</text>
<text x="212.7" y="105.3">el</text>
<text x="215.4" y="103.2">solo</text>
<text x="215.7" y="105.3">opamp</text>
<text x="220.5" y="103.2">se</text>
<text x="223.1" y="105.3">no</text>
<text x="223.8" y="103.2">podria</text>
<text x="226.6" y="105.3">amplificaria</text>
<text x="231" y="103.2">medir</text>
<text x="237.5" y="103.2">la</text>
<text x="239.1" y="105.3">por</text>
<text x="240.5" y="103.2">parte</text>
<text x="243.4" y="105.3">fuera</text>
<text x="246.5" y="103.2">positiva</text>
<text x="249.5" y="105.3">de</text>
<text x="252.9" y="105.3">rango</text>
<text x="255.1" y="103.2">de</text>
<text x="258.5" y="103.2">la</text>
<text x="18.5" y="124.5">Buscar</text>
<text x="26.5" y="124.5">modelos</text>
<text x="35.9" y="124.5">que</text>
<text x="40.7" y="124.5">aguanten</text>
<text x="50.9" y="124.5">mucha</text>
<text x="58.6" y="124.5">V</text>
<text x="49.5" y="146.6">RANGO</text>
<text x="57.3" y="146.6">de</text>
<text x="61" y="146.6">0V</text>
<text x="64.8" y="146.6">a</text>
<text x="67.4" y="146.6">516,2</text>
<text x="74.3" y="146.6">V</text>
<text x="18.5" y="167.6">Buscar</text>
<text x="26.5" y="167.6">modelos</text>
<text x="35.9" y="167.6">que</text>
<text x="40.7" y="167.6">aguanten</text>
<text x="50.9" y="167.6">mucha</text>
<text x="58.6" y="167.6">V</text>
</g>
<g font-size="1.3">
<text x="96.3" y="26.3">5V_ISO</text>
<text x="249.9" y="32.7">5V_ISO</text>
<text x="58.4" y="45.4">GND_ISO</text>
<text x="249.6" y="42.8">GND_ISO</text>
<text x="76.7" y="56.8">0,5V_ISO</text>
<text x="94.7" y="55.5">GND_ISO</text>
<text x="97.5" y="65.7">5V_ISO</text>
<text x="188" y="83.5">GND_ISO</text>
<text x="263.4" y="83.5">0,5V_ISO</text>
<text x="59.7" y="84.7">GND_ISO</text>
<text x="188" y="86">5V_ISO</text>
<text x="96" y="94.9">GND_ISO</text>
<text x="252.2" y="94.9">GND_ISO</text>
<text x="77.9" y="96.2">0,5V_ISO</text>
<text x="93.7" y="108.9">5V_ISO</text>
<text x="61" y="127.9">GND_ISO</text>
<text x="79.2" y="139.4">0,5V_ISO</text>
<text x="92.1" y="138.1">GND_ISO</text>
<text x="93.7" y="152.1">5V_ISO</text>
<text x="61" y="171.1">GND_ISO</text>
<text x="79.2" y="182.5">0,5V_ISO</text>
<text x="92.1" y="181.3">GND_ISO</text>
</g>
<g font-size="1.3" fill="#848400">
<text x="191.6" y="33.9">Vin_FB</text>
<text x="14.8" y="36.4">In_MP_1</text>
<text x="165.3" y="41.5">Out_MP_1</text>
<text x="265.6" y="44">GND_HV</text>
<text x="16.1" y="75.8">In_MP_2</text>
<text x="166.6" y="80.9">Out_MP_2</text>
<text x="17.4" y="119">In_MP_3</text>
<text x="162.8" y="124.1">Out_MP_3</text>
<text x="19.7" y="162.2">In_DC</text>
<text x="162.8" y="167.2">Out_DC</text>
</g>
<g font-size="1" fill="#840000">
<text x="207.7" y="32.8">2</text>
<text x="243.2" y="32.8">5</text>
<text x="243.2" y="37.8">8</text>
<text x="207.7" y="42.9">1</text>
<text x="243.2" y="42.9">4</text>
</g>
<g font-size="1" fill="#008484">
<text x="211.8" y="33.8">+VIN(VCC)</text>
<text x="235" y="33.8">+VOUT</text>
<text x="237.9" y="38.8">NC</text>
<text x="211.8" y="43.9">-VIN(GND)</text>
<text x="235" y="43.9">-VOUT</text>
</g>
</svg>
